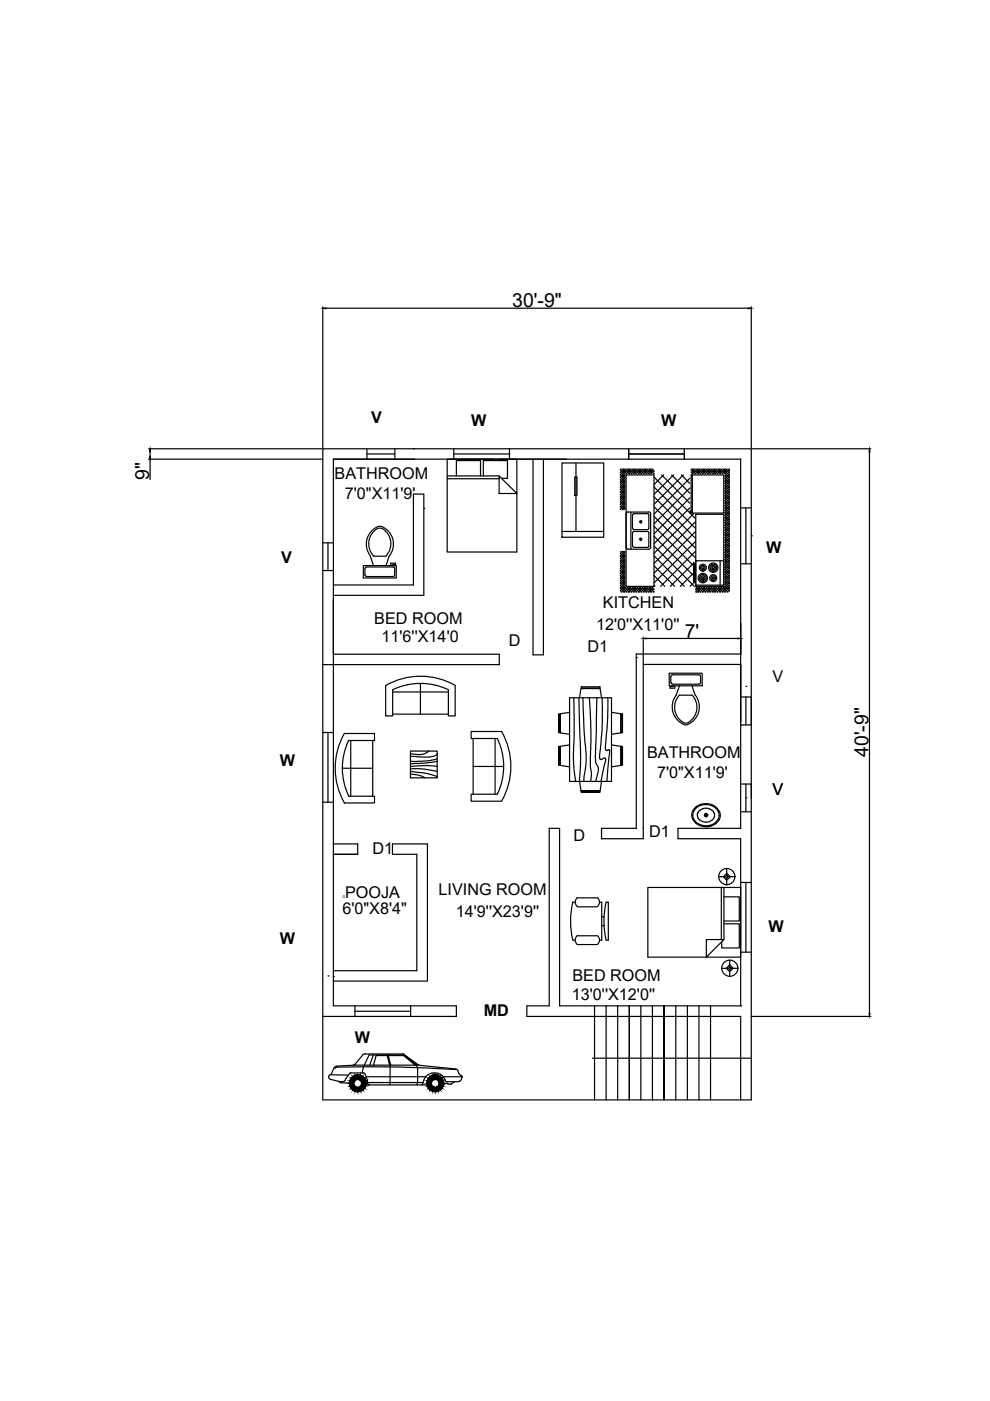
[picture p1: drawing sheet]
<svg xmlns="http://www.w3.org/2000/svg" width="210mm" height="297mm" viewBox="0 0 210 297" stroke-linecap="round" stroke-linejoin="round" font-family="sans-serif">
<!-- layer: 0 -->
<g fill="none" stroke="#000" stroke-width=".25">
<path d="M68.4 65.1v29.9M69.1 65.3h89.6M159.3 65.1v29.9M31.5 97.4h36.8M31.5 95.2h36.8M31.8 95.8v1M31.8 97.4v4.3M77.8 96.3h5.9M77.8 95.2v2.2M83.7 95.2v2.2M87.7 95.2h.1M87.7 97.4h.1"/>
<path d="M94.8 97.4h14.8v19.6h-14.8zM96.2 95.2v2.2M96.2 96.3h11.8M108 95.2v2.2M113 97.4v41.4h2.2v-41.4M119.2 98.2h8.8v15.7h-8.8zM122.1 98.2v14.5M131.7 99.4l-.2 .2 1 1M131.9 99.4l1 1M132.2 99.4l-.7 .7 1 1M132.4 99.4l1 1M132.7 99.4l-1.2 1.3 1 .9"/>
<path d="M133 99.4l.9 1M133.3 99.4l-1.8 1.8 1 1M133.3 96.3h11.8M133.3 95.2v2.2M133.5 99.4l.9 1M133.8 99.4l-1 1M134 99.4l.9 1M134.3 99.4l-1 1M134.5 99.4l1 1M134.8 99.4l-1 1M135 99.4l1 1M135.3 99.4l-.9 1"/>
<path d="M135.5 99.4l1 1M135.9 99.4l-1 1M136.1 99.4l1 1M136.4 99.4l-1 1M136.6 99.4l1 1M136.9 99.4l-1 1M137.1 99.4l1 1M137.4 99.4l-1 1M137.7 99.4l.9 1M138 99.4l-1 1M138.2 99.4l.5 .6M138.5 99.4l-1 1"/>
<path d="M138.7 99.8l-.7 .6M145.1 95.2v2.2M146.5 99.5l1 .9M146.8 99.4l-.3 .3M147.1 99.4l.9 1M147.3 99.4l-.8 .9M147.6 99.4l.9 1M147.9 99.4l-1 1M148.1 99.4l.9 1M148.4 99.4l-1 1M148.6 99.4l1 1M148.9 99.4l-1 1"/>
<path d="M149.1 99.4l1 1M149.4 99.4l-1 1M149.6 99.4l1 1M150 99.4l-1 1M150.2 99.4l1 1M150.5 99.4l-1 1M150.7 99.4l1 1M151 99.4l-1 1M151.2 99.4l1 1M151.5 99.4l-1 1M151.8 99.4l.9 1M152 99.4l-.9 1"/>
<path d="M152.3 99.4l.9 1M152.6 99.4l-1 1M152.8 99.4l1.9 1.9M153.1 99.4l-1 1M153.3 99.4l1.4 1.4M153.6 99.4l-1 1M153.8 99.4l.9 .9M154.1 99.4l-1 1M154.3 99.4l.4 .4M154.7 100l-1 1M154.7 99.4l-1 1M159.4 95.2h25.2"/>
<path d="M184.3 95.8v119.1M68.4 115.1h2.3M69.5 115.1v5.9M77 119.9h7v2.6h-7zM78.5 117.9l.7 2M78.5 117.9a3.9 3.9 0 0 1 2.1-6.3 4 4 0 0 1 1.9 6.3M79.2 117.9h2.7M81.1 112.1a3.7 3.7 0 0 1 .7 5.8M81.1 112.1l-.3-.1a2.79 2.79 0 0 0-2.6 2.8 3.7 3.7 0 0 0 1 3.1M82.5 117.9l-.6 2M82.8 119.9v-.5h1v.3h-.6v.2M89.9 107.8h.1"/>
<path d="M94.8 101.5h11M94.8 100.9h11M96.8 100.9v-3.3h5.1v3.3M102.5 100.9v-3.3h5.1v3.8h-1.3M105.8 100.9l3.8 3.7h-3.8zM119.2 112.7h8.8M121.9 101.1h.4v4h-.4zM131.5 106.4l1 1M131.5 108l.1 .1M131.5 118.9l1 1M131.6 116.9l.9 .9M132 116.9l-.5 .5 1 .9"/>
<path d="M132.2 116.9l.3 .4M132.5 116.9l-1 1 1 1M132.5 100.7l-1 1 1 1M132.5 101.2l-1 1 1 1M132.5 101.8l-1 .9 1 1M132.5 102.3l-1 1 1 1M132.5 102.8l-1 1 1 1M132.5 103.3l-1 1 1 1M132.5 103.8l-1 1 1 1M132.5 104.4l-1 1 1 .9M132.5 104.9l-1 1 1 1M132.5 105.9l-1 1 1 1"/>
<path d="M132.5 106.5l-1 .9 .7 .7M132.5 117.4l-1 1 1 1M132.5 118.5l-1 1 1 .9M132.5 119l-1 1 1 1M132.5 119.5l-1 1M132.5 117.9l-1 1M132.5 108v.1M132.5 107.5l-.6 .6M132.5 107l-1 .9M132.5 105.4l-1 1M132.7 100.7h6v23.6h-6zM132.7 108.9v7.2"/>
<path d="M132.8 116l.3 .4M133.1 108.6h4.5M133.1 116.4h4.5M133.1 108.5l-.3 .4M133.8 108.6v7.8M134.1 109.2v2.8M134.1 112.9v2.9M134.1 109.1l.3-.2 3.1 .1 .1 3M134.1 112l.3 .3M134.1 112.9l.3-.2h2.9l.3 .2M134.1 115.8l.3 .2M134.4 112.3h2.9"/>
<path d="M134.4 116.1h2.9M137.6 112l-.3 .3M137.6 115.8l-.3 .2M137.6 112.9v2.9M137.6 108.5l.4 .4M138 116l-.4 .4M138 108.9v7.2M138.7 107.4l8.7 8.7M138.7 105.3l8.7 8.8M138.7 103.2l8.7 8.8M138.7 101.2l7.6 7.6M138.7 109.5l8.7 8.7"/>
<path d="M138.7 111.6l8.2 8.2M138.7 113.7l8.2 8.2M138.7 115.8l8.5 8.5M138.7 117.8l6.4 6.5M138.7 120l4.3 4.3M138.7 100.3l-.2 .1M140.3 100.7l6 6M140.7 100.7l-2 2M142.4 100.7l3.9 3.9M142.8 100.7l-4.1 4.1M144.5 100.7l1.8 1.8M144.9 100.7l-6.2 6.2"/>
<path d="M146.3 107.6l-7.6 7.7M146.3 105.5l-7.6 7.7M146.3 103.4l-7.6 7.7M146.3 101.4l-7.6 7.6M146.3 108.8l1.1 1.1M146.5 108.3h-.2v.3h.2M146.5 100.7h6.9v8.1h-6.9zM146.5 100l.5 .4M146.8 100.7v8.1M146.9 119.5l-4.8 4.8M147.1 119.4h.2v4.2h-.2zM147.1 109l-8.4 8.3"/>
<path d="M147.4 110.7l-8.7 8.8M147.4 112.8l-8.7 8.7M147.4 114.9l-8.7 8.7M147.4 117l-7.3 7.3M147.5 109h5.9v15.3h-5.9zM147.5 118.9h5.9v5.2h-5.9zM152.7 118.9v5.2M153.7 119.7l1 .9M153.7 119.2l1 .9M153.7 118.6l1 1M153.7 118.1l1 1M153.7 117.6l1 1"/>
<path d="M153.7 117.1l1 1M153.7 116.5l1 1M153.7 116l1 1M153.7 115.5l1 1M153.7 115l1 .9M153.7 114.5l1 .9M153.7 113.9l1 1M153.7 113.4l1 1M153.7 112.9l1 1M153.7 112.4l1 1M153.7 111.8l1 1M153.7 111.3l1 1"/>
<path d="M153.7 110.3l1 .9M153.7 109.8l1 .9M153.7 109.2l1 1M153.7 108.7l1 1M153.7 108.2l1 1M153.7 107.1l1 1M153.7 106.6l1 1M153.7 106.1l1 1M153.7 105.6l1 .9M153.7 105.1l1 .9M153.7 104.5l1 1M153.7 104l1 1"/>
<path d="M153.7 103.5l1 1M153.7 103l1 1M153.7 102.4l1 1M153.7 101.9l1 1M153.7 101.4l1 1M153.7 100.9l1 1M154.7 109.9l-1 .9 1 1M154.7 106.8l-1 .9 1 1M154.7 100.5l-1 1M154.7 101l-1 1M154.7 101.5l-1 1M154.7 102.1l-1 .9"/>
<path d="M154.7 102.6l-1 1M154.7 103.1l-1 1M154.7 103.6l-1 1M154.7 104.1l-1 1M154.7 104.7l-1 .9M154.7 105.2l-1 1M154.7 105.7l-1 1M154.7 106.2l-1 1M154.7 107.3l-1 1M154.7 107.8l-1 1M154.7 108.3l-1 1M154.7 108.8l-1 1"/>
<path d="M154.7 109.4l-1 .9M154.7 110.4l-1 1M154.7 110.9l-1 1M154.7 111.4l-1 1M154.7 112l-1 1M154.7 112.5l-1 1M154.7 113l-1 1M154.7 113.5l-1 1M154.7 114.1l-1 .9M154.7 114.6l-1 1M154.7 115.1l-1 1M154.7 115.6l-1 1"/>
<path d="M154.7 116.1l-1 1M154.7 116.7l-1 1M154.7 117.2l-1 1M154.7 117.7l-1 1M154.7 118.2l-1 1M154.7 118.8l-1 .9M154.7 119.3l-1 1M154.7 119.8l-1 1M157 107.7h2.3M157 119.5h2.3M158.1 107.7v11.8M159.3 113.6h.1"/>
<path d="M68.4 121h2.3M70.7 138.7h35.2v2.2h-37.5M70.7 124h17v-19.2h2.2v21.4h-19.2M77.4 120.6v1.3M77.4 121.9l.1 .2 .2 .1M77.7 122.2h5.6M83.3 120.2h-5.6l-.2 .1-.1 .2M83.4 120.2l.3 .2v1.5l-.3 .3M131.5 120.5l1 1M131.5 122.1l1 .9M131.5 123.6l2 1.9M131.5 125.2l.4 .3"/>
<path d="M132.5 120l-1 1 1 1M132.5 120.6l-1 .9 1 1M132.5 121.6l-1 1 1 1M132.5 122.1l-1 1 1 1M132.5 123.2l-1 .9 1.4 1.4M132.5 123.7l-1 1 .9 .8M132.5 122.6l-1 1M132.5 121.1l-1 .9M132.5 124.2l-1 1M132.7 124.5l-1 1M133 124.5l1 1M133.2 124.5l-1 1"/>
<path d="M133.5 124.5l1 1M133.7 124.5l-1 1M134 124.5l1 1M134.3 124.5l-1 1M134.6 124.5l.9 1M134.8 124.5l-1 1M134.9 139.4h.1M135.1 124.5l.9 1M135.3 124.5l-1 1M135.6 124.5l1 1M135.8 124.5l-1 1M136.1 124.5l1 1"/>
<path d="M136.3 124.5l-.9 1M136.4 135.1v5.6M136.6 124.5l1 1M136.8 124.5l-.9 1M137 135.4h19.4M137.1 124.5l1.1 1M137.4 124.5l-1 1M137.6 133.6h.1M137.7 124.5l1 1M137.9 124.5l-1 1M138.2 124.5l.5 .5M138.4 124.5l-1 1"/>
<path d="M138.7 122l2.3 2.3M138.7 124.1l.1 .2M138.7 124.8l-.7 .7M138.7 125.4l-.2 .1M146.9 121.6l-2.6 2.7M146.9 123.7l-.6 .6M147.3 122.6h.2M147.3 122.1h.2M147.3 120.8h.2M147.3 120.4h.2M147.5 125.5h.1M147.5 125l.6 .5"/>
<path d="M147.6 124.5l1 1M147.8 124.5l-.3 .4M148.1 124.5l1 1M148.4 124.5l-.9 .9M148.7 124.5l.9 1M148.9 124.5l-1 1M149.2 124.5l.9 1M149.4 124.5l-1 1M149.7 124.5l1 1M149.9 124.5l-1 1M150.2 124.5l1 1M150.4 124.5l-.9 1"/>
<path d="M150.7 124.5l1 1M150.9 124.5l-.9 1M151.2 124.5l1 1M151.5 124.5l-1 1M151.8 124.5l1 1M152 124.5l-1 1M152.3 124.5l1 1M152.5 124.5l-1 1M152.8 124.5l1 1M153.1 124.5l-1.1 1M153.4 124.5l.9 1M153.6 124.5l-1 1"/>
<path d="M153.7 122.8l1 1M153.7 122.3l1 1M153.7 121.8l1 1M153.7 121.2l1 1M153.7 120.7l1 1M153.7 120.2l1 1M153.7 123.3l1 1M153.7 123.9l1 .9M153.7 124.4l1 .9M154.7 120.3l-1 1M154.7 120.8l-1 1M154.7 121.4l-1 1"/>
<path d="M154.7 121.9l-1 1M154.7 122.4l-1 1M154.7 122.9l-1 1M154.7 123.5l-1 .9M154.7 124l-1.6 1.5M154.7 124.5l-1.1 1M154.7 125l-.5 .5M157 132.1v6.6v-41.3h-86.3v115.9M157 138.7h-22.1v36.9h-7.4v2.2h8.9v-36.9h20.6M157 135.1v5.6M68.4 155.3h2.3M69.5 155.3v14.8"/>
<path d="M73 155.5h6.4v1.5h-5.5M73 155.5a14.8 14.8 0 0 0 0 14.8M73.9 157a13.6 13.6 0 0 0 0 11.8M74.4 157v11.8M79 157v11.8M81.8 145.3a14.8 14.8 0 0 1 14.7 0M81.8 145.4v6.4h1.5v-5.6a13.6 13.6 0 0 1 11.8 0M83.3 151.4h11.8M83.3 146.7h11.8M87 159.2h5.7v5.7h-5.7zM89.1 144.9v6.5M91 159.2l-.1 .1a4.1 4.1 0 0 1-3.6 .5h-.3"/>
<path d="M92.7 159.8a2.63 2.63 0 0 1-2.5 .7l-3.2-.2M96.5 145.4v6.4h-1.4v-5.6M99.9 155.1h6.4a14.8 14.8 0 0 1 0 14.8h-6.4v-1.5h5.5a13.5 13.5 0 0 0 0-11.8h-5.5zM100.3 156.6v11.8M105 156.6v11.8M118.4 151.4h.3v3.9h-.3zM118.4 158.3l.3-.1v4h-.3zM120.8 147.9h8.9v17.8h-8.9zM120.8 151l-2 .3v4.1l2 .3M120.8 157.9l-2 .3v4.1l2 .3M121.7 147.9v9.7a30.5 30.5 0 0 0 .3 8.1M122.8 147.9l.3 12.7-.2 5.1 .3 1.9h4l.3-1.9"/>
<path d="M122.9 147.9l.3-1.9h4l.3 1.9M123.3 145.6h3.9v.3h-4zM123.6 147.9l.3 7.2 .4 4.7v1.8l-.5 3.1 .1 1M125 147.9a148.8 148.8 0 0 1 .2 14.6l.2 1.6-.2 1.6M126.6 147.9l-.3 11.1a6.1 6.1 0 0 0 .2 3.1 2.18 2.18 0 0 1 .1 2.4l-.3 1.2M127.7 147.9v6.7l-.4 4.1a3.8 3.8 0 0 0-.1 2.3l.5-.1a.38 .38 0 0 1 .6-.2 .38 .38 0 0 1 .1 .6l-1 4.4M128.9 147.9l-.2 6.9a12 12 0 0 0-.2 4.3h.2a.35 .35 0 0 1 .5 0 .35 .35 0 0 1 0 .5l-.5 6.1M129.7 151l1.9 .3v4.1l-1.9 .3M129.7 157.9l1.9 .3v4.1l-1.9 .3M131.7 158.2l.3 .1v3.9h-.3zM131.7 151.4h.3v3.9h-.3zM141.9 142.7h7v2.7h-7z"/>
<path d="M142.2 143.4v1.3M142.3 144.7v.2l.3 .1M142.3 143.4v-.2l.3-.1h5.6l.3 .1v.2M142.6 145.1h5.6M142.7 145.4v.2h-.6v.3h1v-.5M143.4 147.3a4 4 0 0 0 1.6 6.3M144 147.4h2.7M144 145.4l-.6 2M144.1 147.4a3.7 3.7 0 0 0 1 5.9 1.56 1.56 0 0 0 1.7-.9 3.7 3.7 0 0 0-.1-5M145.1 153.7h.7M146.7 145.4l.7 2M147.4 147.3a4 4 0 0 1-1.6 6.3"/>
<path d="M148.5 143.4v1.4l-.3 .2M157 153.1v-12.2v34.7h-13.3v2.2h13.3v35.5M157 153.8h.1M157 147.8h2.3v5.9h-2.3M158.1 145.5h.1M158.1 147.8v5.9M68.4 170.1h2.3M70.7 178.9h5.1v2.2h-5.1M72.5 162.9h6.5M73.9 168.8h5.5v1.5h-6.4M87 163.6l3.2 .3 2.5 .8M87 163.1h2.9l2.8 .5"/>
<path d="M87 162.5a23.6 23.6 0 0 1 5.7 0M87 164.1l1.7 .2 1.4 .6M92.7 160.9l-2.1 .4-3.6 .1M92.7 161.4l-2.5 .4-3.2 .2M100.3 162.5h6.5M123.2 167.8h4v.2h-3.9zM146.9 173.6a2.88 2.88 0 0 0 1.5 1.5M148 173.4l.4 .5M148.4 173.8a2.05 2.05 0 0 0 2 .4M148.6 170.6a2.38 2.38 0 0 0-1.7 3.1M148.6 170.5a3.7 3.7 0 0 1 2.3 .1M149 171.5a2.08 2.08 0 0 1 2 .3"/>
<path d="M149 171.5a1.35 1.35 0 0 0-1 1.8M149.4 172.8h.5M149.7 172.6v.5M150.9 170.6a2.88 2.88 0 0 1 1.6 1.4M151 173.9l-.6 .3M151 171.8a1.34 1.34 0 0 1 .4 1.6M151.4 173.4l-.4 .5M151.8 174.6a3.4 3.4 0 0 1-3.3 .5M152.3 172a3 3 0 0 0-2.9-1.4 3 3 0 0 0-2.5 1.9 2.73 2.73 0 0 0 3.8 2.4l.9-.4M152.3 172a1.9 1.9 0 0 1-.7 2.4M152.5 173.8l-.7 .8M152.5 172l.2 .9-.2 .9"/>
<path d="M157 166.2h2.3v2.9M157 172.1h2.3M158.1 169.1h.1M158.1 166.2v5.9M121.4 199.3h.5M121.9 191.3h-.5a17.3 17.3 0 0 0 0 8M122.2 198.6l.2-.2h4.2a1.16 1.16 0 0 1 0 1.9l-4.2-.1-.4-.6v-.6zM122.4 192.3h4.2M122.4 192.2a1.16 1.16 0 0 1 0-1.9l4.2 .1a1.11 1.11 0 0 1 0 1.8M127.1 191.3h.5v8h-.5M127.6 196.2h.4M127.6 194.4h.5"/>
<path d="M128.5 191.3h.5v8h-.5M128.5 191.3a17.3 17.3 0 0 0 0 8M137.4 188.2h19.6v14.7h-19.6zM149.8 199.2h3.7l-3.7 3.7zM152.4 185.9h1.5M152.9 188.2v11M153.5 195.9h3.2v5.1h-3.7v-1.3M153.5 190.1h3.2v5.2h-3.2M153.5 188.2v11M154.1 185.2l.7 .7-.7 .7-.7-.7zM154.1 184.1v1.5M154.1 186.1v1.5"/>
<path d="M154.3 185.9h1.5M157 187.1h2.3M158.1 187.1v14.8M69.5 206.9h.1M70.7 213.3h26.1v2.2h-28.4v-120.3h90.9v138h-90.9v-17.7M70.7 213.3h.1M70.7 207h.1M70.7 205.8h17.7v-24.7h-5.2v-2.2h7.4v29.1M70.7 208h19.8M75.3 213.3v2.2M75.3 214.4h11.8M87.1 213.3v2.2"/>
<path d="M95 215.5h.1M126.1 213.3v19.9M128.5 213.3v19.9M131 213.3v19.9M133.4 213.3v19.9M135.9 213.3v19.9M138.3 213.3v19.9M140.8 213.3v19.9zM143.3 213.3v19.9M145.7 213.3v19.9M148.2 213.3v19.9M150.7 213.3v19.9"/>
<path d="M153 205.3h1.5M154.7 204.5l.7 .8-.7 .7-.7-.7zM154.7 203.6v1.4M154.7 205.6v1.4M155 205.3h1.4M157 213.3h.1M157 213.3h-38.4v-37.7h-2.2v37.7h-4.7v2.2h45.3v17.7M157 201.9h2.3M159.4 215.5h25.2M69.7 228.3v.1M70.1 227.9l3.8 .1M70.2 227.8l-.4 .1-.1 .4"/>
<path d="M70.9 226.3l-.7 1.6M71.2 226.3l-.1 .3M71.4 226l-.5 .4M71.4 226.3a270.6 270.6 0 0 1 25.3 .5M71.4 226.3h-.2M71.8 229.3l.3 .2M72.1 229.5l.3 .1M72.3 229.6h1.8M74.4 227.5h2.6M74.4 227.4l-.4 .4-1.1 1.5a5.3 5.3 0 0 1-3-.6l-.2-.3M75.3 225.6l-.5 .2M77.1 227.4a2.81 2.81 0 0 1 .9 2.2"/>
<path d="M77.4 223.5h7.9M77.4 223.4l-.5 .3-1.6 1.9M77.6 230h12.9M77.6 228.3h12.7M77.9 229.5h11.8M77.9 229.6l.5 .4M79.1 223.7l-.7 2.1M79.8 223.8h2.3M79.8 223.7l-.6 2.1M82.1 223.7l.5 2.1M82.2 223.7l.5 2.1v4.2M82.3 223.7l.5 2.1"/>
<path d="M82.3 223.8h3.3l2.4 2M85.4 223.4l.3 .1M85.6 223.7l2.6 2.1h-13l-3.9 .2M85.7 223.6l3 2.2M85.8 223.7l2.7 2.1M85.8 223.7h-7.5l-1.2 2.5-.3 1.3M88.5 225.8h-.3l.3 .5v3.2M88.5 229.5v.5M88.7 225.7l-.2 .1M88.7 225.8l.4 .1M89 225.9l7.5 .7M89.9 229l-.3 .9-.2 .1"/>
<path d="M91.9 227.5h.4M92 227.5a2.18 2.18 0 0 0-2.1 1.5M92.3 227.5a2.18 2.18 0 0 1 2.1 1.7M93.9 228.3h4M94.4 229.2l.2 .1M94.6 229.3h2.7M96.4 229.3l-.8 .5h-.6l-.2-.2-.7 .3M96.5 226.6l.6 .4M97.1 227.1l.5 .8a.62 .62 0 0 1 .4 .5 .62 .62 0 0 1-.3 .6M97.6 229.1l-.3 .2M125.6 224.4h33.7"/>
<circle cx="135.9" cy="114.3" r=".23"/>
<circle cx="135.9" cy="110.6" r=".23"/>
<circle cx="135.9" cy="114.3" r=".11"/>
<circle cx="135.9" cy="110.6" r=".11"/>
<circle cx="149" cy="120.4" r=".23"/>
<circle cx="149" cy="122.6" r=".23"/>
<circle cx="149" cy="122.6" r=".49"/>
<circle cx="149" cy="120.4" r=".49"/>
<circle cx="149" cy="122.6" r=".74"/>
<circle cx="149" cy="120.4" r=".74"/>
<circle cx="149" cy="122.6" r=".99"/>
<circle cx="151.2" cy="122.6" r=".23"/>
<circle cx="151.2" cy="120.4" r=".23"/>
<circle cx="151.2" cy="120.4" r=".49"/>
<circle cx="151.2" cy="122.6" r=".49"/>
<circle cx="151.2" cy="120.4" r=".74"/>
<circle cx="151.2" cy="122.6" r=".74"/>
<circle cx="151.2" cy="120.4" r=".99"/>
<circle cx="149.7" cy="172.8" r=".36"/>
<circle cx="149.7" cy="172.8" r=".23"/>
<circle cx="154.1" cy="185.9" r="1.71"/>
<circle cx="154.1" cy="185.9" r=".23"/>
<circle cx="154.7" cy="205.3" r="1.71"/>
<circle cx="154.7" cy="205.3" r=".23"/>
<circle cx="75.9" cy="229.7" r="1.8"/>
<circle cx="75.9" cy="229.7" r=".91"/>
<circle cx="92.3" cy="229.7" r="1.8"/>
<circle cx="92.3" cy="229.7" r=".91"/>
</g>
<g fill="#000" stroke="#000" stroke-width=".21">
<path d="M68.4 65.3h.7v.2zM158.7 65.3h.6l-.6 .2zM31.8 95.2l.1 .6h-.2zM31.7 96.8h.2l-.1 .6zM184.3 95.2l.2 .6h-.2zM136.4 135.4l.6-.1v.2zM156.4 135.3l.6 .1-.6 .1zM184.3 214.9h.2l-.2 .6z"/>
<path d="M76.7 230l.9-.3-.1 .5zM76.7 229.7v.3l.9-.3zM76.7 229.7l.8-.6 .1 .6zM76.7 229.4v.3l.8-.6zM77.3 228.6l.2 .5-.8 .3zM76.6 229.2l.1 .2 .6-.8zM76.9 228.2l.4 .4-.7 .6zM76.9 228.2l-.5 .8 .2 .2zM76.4 228l.5 .2-.5 .8zM76.4 228l-.3 .8 .3 .2zM75.8 227.9l.6 .1-.3 .8zM75.8 227.9v.9h.3zM75.3 228l.5-.1v.9zM75.3 228l.3 .8h.2zM74.8 228.2l.5-.2 .3 .8zM74.8 228.2l.5 .8 .3-.2zM74.8 228.2l.5 .8-.9-.4zM74.4 228.6l.7 .6 .2-.2zM74.4 228.6l.7 .6-.9-.1zM74.2 229.1l.8 .3 .1-.2zM74.2 229.1l.8 .3-.9 .3zM74.1 229.7h.9v-.3zM74.1 229.7h.9l-.8 .5zM74.2 230.2l.8-.2v-.3zM74.2 230.2l.8-.2-.6 .7zM75 230l-.6 .7 .7-.5zM74.4 230.7l.7-.5-.3 .9zM75.1 230.2l-.3 .9 .5-.7zM75.3 230.4v1l-.5-.3zM75.3 230.4v1l.3-.9zM75.6 230.5l.2 1-.5-.1zM75.6 230.5l.2 1v-.9zM75.8 230.6l.6 .8-.6 .1zM75.8 230.6l.6 .8-.3-.9zM76.1 230.5l.8 .6-.5 .3zM76.1 230.5l.8 .6-.5-.7zM76.4 230.4l.9 .3-.4 .4zM76.4 230.4l.9 .3-.7-.5zM76.6 230.2h.9l-.2 .5zM76.7 230l-.1 .2h.9z"/>
<path d="M93.1 230l1-.3-.1 .5zM93.2 229.7l-.1 .3 1-.3zM93.2 229.7l.8-.6 .1 .6zM93.1 229.4l.1 .3 .8-.6zM93.7 228.6l.3 .5-.9 .3zM93 229.2l.1 .2 .6-.8zM93.3 228.2l.4 .4-.7 .6zM93.3 228.2l-.5 .8 .2 .2zM92.8 228l.5 .2-.5 .8zM92.8 228l-.2 .8 .2 .2zM92.3 227.9l.5 .1-.2 .8zM92.3 227.9v.9h.3zM91.7 228l.6-.1v.9zM91.7 228l.3 .8h.3zM91.2 228.2l.5-.2 .3 .8zM91.2 228.2l.6 .8 .2-.2zM91.2 228.2l.6 .8-1-.4zM90.8 228.6l.8 .6 .2-.2zM90.8 228.6l.8 .6-1-.1zM90.6 229.1l.8 .3 .2-.2zM90.6 229.1l.8 .3-.9 .3zM90.5 229.7h.9v-.3zM90.5 229.7h.9l-.8 .5zM90.6 230.2l.8-.2v-.3zM90.6 230.2l.8-.2-.6 .7zM91.4 230l-.6 .7 .8-.5zM90.8 230.7l.8-.5-.4 .9zM91.6 230.2l-.4 .9 .6-.7zM91.8 230.4l-.1 1-.5-.3zM91.8 230.4l-.1 1 .3-.9zM92 230.5l.3 1-.6-.1zM92 230.5l.3 1v-.9zM92.3 230.6l.5 .8-.5 .1zM92.3 230.6l.5 .8-.2-.9zM92.6 230.5l.7 .6-.5 .3zM92.6 230.5l.7 .6-.5-.7zM92.8 230.4l.9 .3-.4 .4zM92.8 230.4l.9 .3-.7-.5zM93 230.2h1l-.3 .5zM93.1 230l-.1 .2h1z"/>
</g>
<g font-size="4.1">
<text x="108.6" y="65.1">30'-9&quot;</text>
<text x="31.6" y="101.7" transform="rotate(-90 31.6 101.7)">9&quot;</text>
<text x="145.2" y="135.2">7'</text>
<text x="184.1" y="160.5" transform="rotate(-90 184.1 160.5)">40'-9&quot;</text>
</g>
<g font-size="3.4">
<text x="78.7" y="89.6">V</text>
<text x="99.9" y="90.3">W</text>
<text x="140.2" y="90.3">W</text>
<text x="70.9" y="101.6">BATHROOM</text>
<text x="73.1" y="105.8">7'0&quot;X11'9'</text>
<text x="59.6" y="119.5">V</text>
<text x="162.4" y="117.2">W</text>
<text x="127.8" y="128.9">KITCHEN</text>
<text x="79.4" y="132.4">BED ROOM</text>
<text x="80.9" y="136.2">11'6''X14'0</text>
<text x="107.9" y="137">D</text>
<text x="126.4" y="133.5">12'0''X11'0''</text>
<text x="124.5" y="138.2">D1</text>
<text x="163.8" y="144.6">V</text>
<text x="137.2" y="160.8">BATHROOM</text>
<text x="59.3" y="162.4">W</text>
<text x="139.3" y="164.9">7'0&quot;X11'9'</text>
<text x="163.8" y="168.5">V</text>
<text x="121.6" y="178.4">D</text>
<text x="137.7" y="177.5">D1</text>
<text x="79" y="181.1">D1</text>
<text x="73.2" y="190.3">POOJA</text>
<text x="93" y="189.8">LIVING ROOM</text>
<text x="72.6" y="193.8">6'0&quot;X8'4&quot;</text>
<text x="96.6" y="194.4">14'9''X23'9''</text>
<text x="163" y="197.6">W</text>
<text x="59.3" y="200.2">W</text>
<text x="121.4" y="208">BED ROOM</text>
<text x="102.6" y="215.3">MD</text>
<text x="121.2" y="212.1">13'0''X12'0''</text>
<text x="75.3" y="221.1">W</text>
</g>
<text font-size=".9" x="72.7" y="190.3">0</text>
</svg>
